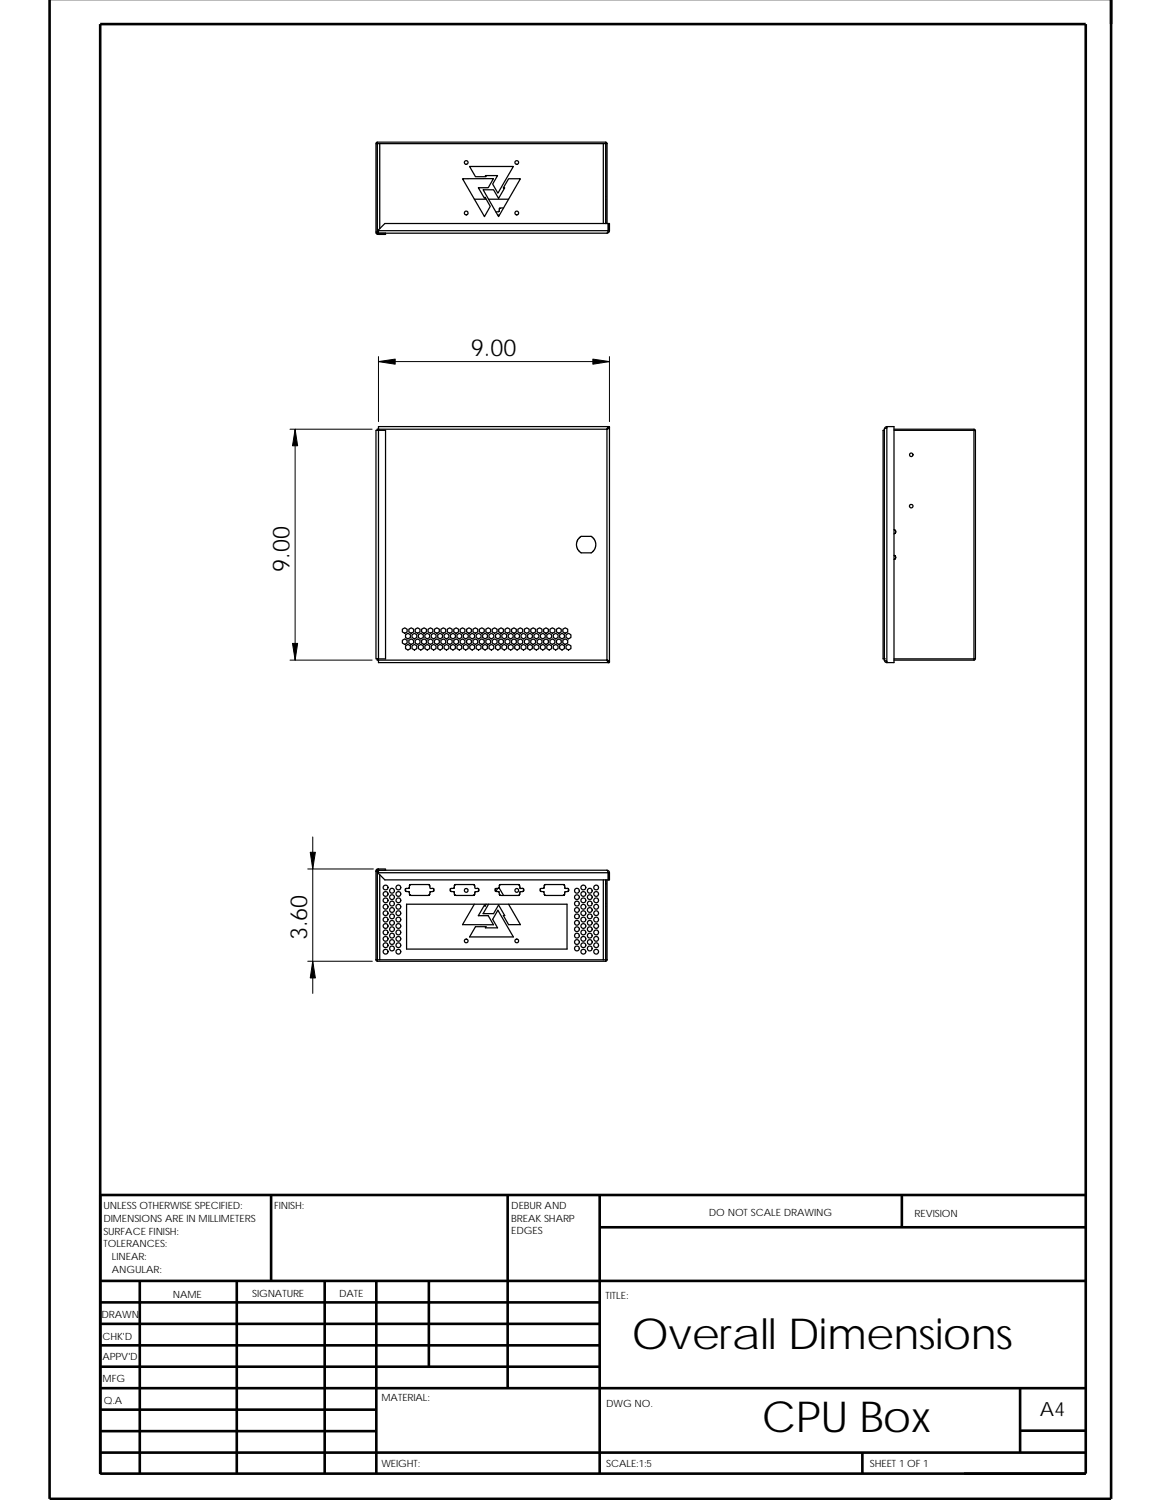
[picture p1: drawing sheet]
<svg xmlns="http://www.w3.org/2000/svg" width="216mm" height="279mm" viewBox="0 0 216 279" stroke-linecap="round" stroke-linejoin="round" font-family="sans-serif">
<g fill="none" stroke="#000" stroke-width=".49">
<path d="M9.2 -.1v279.3h197.6v-279.3M18.7 238.6h183.4M18.7 222.6h183.4M26 238.6v36M44.1 238.6v36M50.5 222.6v16M60.4 238.6v36M70 238.6v36M79.8 238.6v16M94.5 222.6v36M111.6 228.6h90.5M111.6 222.6v52"/>
<path d="M167.9 222.5v6M18.7 254.6h92.9M18.7 250.6h92.9M18.7 246.6h92.9M18.7 242.6h92.9M18.7 258.6h183.4M189.9 258.5v12M18.6 274.5h183.5v-270h-183.5l.1 270.1M18.7 270.6h183.4M18.7 266.6h51.3M18.7 262.6h51.3M160.5 270.5v4"/>
<path d="M189.9 266.5h12.2"/>
</g>
<g fill="none" stroke="#000" stroke-width=".23">
<path d="M70 26.8v16.5l.2 .3 .2 .1M70.2 26.8l.1-.3h42.4l.1 15.1M70.2 26.8v16.5l.2 .1M70.2 26.8h42.8M70.3 26.5l-.3 .3h.2M70.7 26.8v15.8M86.1 33.3h5.7l-.9 1.7h-1.9l1.2 1.9 .1-.2 .9 1.7-1 1.9zM87.4 31h8.1l-2.8 5-1-1.7 .9-1.6h-2.3l.2 .2h-2zM88.3 37.1h2.2M89.9 35.3h2l.9 1.7 1.1-2h-.2l1-1.7h2.2l-4.1 7zM90.9 37.1h3.8M93.7 38.7l-.7 .1-.1 .6-.6 .1"/>
<path d="M112.3 26.8v14.8M112.7 26.5l.3 .3M112.8 37.2h.1M112.8 36.6h.1M113 26.8v14.8M70.4 43.4v.3M70.4 43v.4M70.4 43.2h-.4M71.8 43.4v.3h-1.4M92.6 40l.3 .1M112.8 40.8h.1M112.8 41.4h.1"/>
<path d="M113 43.4h-42.6M113.2 43l-.2 .4M113.2 43h.1M113.2 43v.1M113.4 43l-.1 .3-.3 .1M113.4 43h-.2v-1.4v1.4h-42.8M113.4 43v-1.4h-41.8l-1.2 1.2v.2M70.4 80l-.2 .2v-.3h.2v-.4h43v43.7M113 79.9h.1M113.2 79.7l-.2 .2M113.2 79.7v-.2l-.2 .4M113.2 79.7h.2l-.4 .2"/>
<path d="M164.6 79.9v43.1M165.1 79.7l-.5 .2M165.1 79.7v-.2h1.3v43.9h-1.3M165.1 79.7v43.7M165.1 79.5l-.4 .1-.1 .3M165.1 79.7h-.2M166.4 79.9h14.9M181.3 79.9l.2 .3h-.2zM70 80.2h1.8v42.5h-1.8zM70.4 80.2v-.3h42.6v43.1M70.4 80.2v43.2h42.8M164.6 80.2h-.2v42.5h.2"/>
<path d="M166.4 80.2h14.9M166.4 98.7l.2 .1 .1 .3v.2l-.3 .1M181.3 80.2v42.8M181.5 80.2v42.5M74.9 119.3l.4-.3 .5 .3v.5l-.5 .2-.4-.2zM74.9 117.2l.4-.3 .5 .3v.5l-.5 .3-.4-.3zM75.5 118.2l.4-.2 .5 .2v.5l-.5 .3-.4-.3zM76.1 119.3l.4-.3 .5 .3v.5l-.5 .2-.4-.2zM76.1 117.2l.4-.3 .5 .3v.5l-.5 .3-.4-.3zM76.7 118.2l.4-.2 .5 .2v.5l-.5 .3-.4-.3zM77.3 119.3l.4-.3 .5 .3v.5l-.5 .2-.4-.2zM77.3 117.2l.4-.3 .5 .3v.5l-.5 .3-.4-.3z"/>
<path d="M77.9 118.2l.4-.2 .5 .2v.5l-.5 .3-.4-.3zM78.5 119.3l.4-.3 .5 .3v.5l-.5 .2-.4-.2zM78.5 117.2l.4-.3 .5 .3v.5l-.5 .3-.4-.3zM79.1 118.2l.4-.2 .5 .2v.5l-.5 .3-.4-.3zM79.7 119.3l.4-.3 .5 .3v.5l-.5 .2-.4-.2zM79.7 117.2l.4-.3 .5 .3v.5l-.5 .3-.4-.3zM80.3 118.2l.4-.2 .5 .2v.5l-.5 .3-.4-.3zM80.9 119.3l.4-.3 .5 .3v.5l-.5 .2-.4-.2zM80.9 117.2l.4-.3 .5 .3v.5l-.5 .3-.4-.3zM81.5 118.2l.4-.2 .5 .2v.5l-.5 .3-.4-.3zM82.1 119.3l.4-.3 .5 .3v.5l-.5 .2-.4-.2zM82.1 117.2l.4-.3 .5 .3v.5l-.5 .3-.4-.3z"/>
<path d="M82.7 118.2l.4-.2 .4 .2v.5l-.4 .3-.4-.3zM83.2 119.3l.5-.3 .5 .3v.5l-.5 .2-.5-.2zM83.2 117.2l.5-.3 .5 .3v.5l-.5 .3-.5-.3zM83.8 118.2l.5-.2 .5 .2v.5l-.5 .3-.5-.3zM84.5 119.3l.4-.3 .4 .3v.5l-.4 .2-.4-.2zM84.5 117.2l.4-.3 .4 .3v.5l-.4 .3-.4-.3zM85 118.2l.5-.2 .4 .2v.5l-.4 .3-.5-.3zM85.6 119.3l.5-.3 .4 .3v.5l-.4 .2-.5-.2zM85.6 117.2l.5-.3 .4 .3v.5l-.4 .3-.5-.3zM86.2 118.2l.5-.2 .4 .2v.5l-.4 .3-.5-.3zM86.8 119.3l.5-.3 .4 .3v.5l-.4 .2-.5-.2zM86.8 117.2l.5-.3 .4 .3v.5l-.4 .3-.5-.3z"/>
<path d="M87.4 118.2l.5-.2 .4 .2v.5l-.4 .3-.5-.3zM88 119.3l.5-.3 .4 .3v.5l-.4 .2-.5-.2zM88 117.2l.5-.3 .4 .3v.5l-.4 .3-.5-.3zM88.6 118.2l.5-.2 .4 .2v.5l-.4 .3-.5-.3zM89.2 119.3l.5-.3 .4 .3v.5l-.4 .2-.5-.2zM89.2 117.2l.5-.3 .4 .3v.5l-.4 .3-.5-.3zM89.8 118.2l.5-.2 .4 .2v.5l-.4 .3-.5-.3zM90.4 119.3l.5-.3 .4 .3v.5l-.4 .2-.5-.2zM90.4 117.2l.5-.3 .4 .3v.5l-.4 .3-.5-.3zM91 118.2l.5-.2 .4 .2v.5l-.4 .3-.5-.3zM91.6 119.3l.5-.3 .4 .3v.5l-.4 .2-.5-.2zM91.6 117.2l.5-.3 .4 .3v.5l-.4 .3-.5-.3z"/>
<path d="M92.2 118.2l.5-.2 .4 .2v.5l-.4 .3-.5-.3zM92.8 119.3l.5-.3 .4 .3v.5l-.4 .2-.5-.2zM92.8 117.2l.5-.3 .4 .3v.5l-.4 .3-.5-.3zM93.4 118.2l.5-.2 .4 .2v.5l-.4 .3-.5-.3zM94 119.3l.4-.3 .5 .3v.5l-.5 .2-.4-.2zM94 117.2l.4-.3 .5 .3v.5l-.5 .3-.4-.3zM94.6 118.2l.5-.2 .4 .2v.5l-.4 .3-.5-.3zM95.2 119.3l.5-.3 .4 .3v.5l-.4 .2-.5-.2zM95.2 117.2l.5-.3 .4 .3v.5l-.4 .3-.5-.3zM95.8 118.2l.4-.2 .5 .2v.5l-.5 .3-.4-.3zM96.4 119.3l.4-.3 .5 .3v.5l-.5 .2-.4-.2zM96.4 117.2l.4-.3 .5 .3v.5l-.5 .3-.4-.3z"/>
<path d="M97 118.2l.4-.2 .5 .2v.5l-.5 .3-.4-.3zM97.6 119.3l.4-.3 .5 .3v.5l-.5 .2-.4-.2zM97.6 117.2l.4-.3 .5 .3v.5l-.5 .3-.4-.3zM98.2 118.2l.4-.2 .5 .2v.5l-.5 .3-.4-.3zM98.8 119.3l.4-.3 .5 .3v.5l-.5 .2-.4-.2zM98.8 117.2l.4-.3 .5 .3v.5l-.5 .3-.4-.3zM99.4 118.2l.4-.2 .5 .2v.5l-.5 .3-.4-.3zM100 119.3l.4-.3 .5 .3v.5l-.5 .2-.4-.2zM100 117.2l.4-.3 .5 .3v.5l-.5 .3-.4-.3zM100.6 118.2l.4-.2 .5 .2v.5l-.5 .3-.4-.3zM101.2 119.3l.4-.3 .5 .3v.5l-.5 .2-.4-.2zM101.2 117.2l.4-.3 .5 .3v.5l-.5 .3-.4-.3z"/>
<path d="M101.8 118.2l.4-.2 .5 .2v.5l-.5 .3-.4-.3zM102.4 119.3l.4-.3 .5 .3v.5l-.5 .2-.4-.2zM102.4 117.2l.4-.3 .5 .3v.5l-.5 .3-.4-.3zM103 118.2l.4-.2 .5 .2v.5l-.5 .3-.4-.3zM103.6 119.3l.4-.3 .5 .3v.5l-.5 .2-.4-.2zM103.6 117.2l.4-.3 .5 .3v.5l-.5 .3-.4-.3zM104.2 118.2l.4-.2 .5 .2v.5l-.5 .3-.4-.3zM104.8 119.3l.4-.3 .5 .3v.5l-.5 .2-.4-.2zM104.8 117.2l.4-.3 .5 .3v.5l-.5 .3-.4-.3zM105.3 118.2l.5-.2 .5 .2v.5l-.5 .3-.5-.3zM107.8 100.2l.4-.3h1.8l.3 .2 .4 .5 .2 .7-.1 .6-.3 .7-.5 .4h-1.8l-.3-.2-.5-.6-.1-.6 .1-.8zM166.4 103.4l.3 .4v.2l-.3 .2"/>
<path d="M70.4 122.9l-.2-.2v.3h42.8M75.5 120.3l.4-.3 .5 .3v.5l-.5 .3-.4-.3zM76.7 120.3l.4-.3 .5 .3v.5l-.5 .3-.4-.3zM77.9 120.3l.4-.3 .5 .3v.5l-.5 .3-.4-.3zM79.1 120.3l.4-.3 .5 .3v.5l-.5 .3-.4-.3zM80.3 120.3l.4-.3 .5 .3v.5l-.5 .3-.4-.3zM81.5 120.3l.4-.3 .5 .3v.5l-.5 .3-.4-.3zM82.7 120.3l.4-.3 .4 .3v.5l-.4 .3-.4-.3zM83.8 120.3l.5-.3 .5 .3v.5l-.5 .3-.5-.3zM85 120.3l.5-.3 .4 .3v.5l-.4 .3-.5-.3zM86.2 120.3l.5-.3 .4 .3v.5l-.4 .3-.5-.3zM87.4 120.3l.5-.3 .4 .3v.5l-.4 .3-.5-.3z"/>
<path d="M88.6 120.3l.5-.3 .4 .3v.5l-.4 .3-.5-.3zM89.8 120.3l.5-.3 .4 .3v.5l-.4 .3-.5-.3zM91 120.3l.5-.3 .4 .3v.5l-.4 .3-.5-.3zM92.2 120.3l.5-.3 .4 .3v.5l-.4 .3-.5-.3zM93.4 120.3l.5-.3 .4 .3v.5l-.4 .3-.5-.3zM94.6 120.3l.5-.3 .4 .3v.5l-.4 .3-.5-.3zM95.8 120.3l.4-.3 .5 .3v.5l-.5 .3-.4-.3zM97 120.3l.4-.3 .5 .3v.5l-.5 .3-.4-.3zM98.2 120.3l.4-.3 .5 .3v.5l-.5 .3-.4-.3zM99.4 120.3l.4-.3 .5 .3v.5l-.5 .3-.4-.3zM100.6 120.3l.4-.3 .5 .3v.5l-.5 .3-.4-.3zM101.8 120.3l.4-.3 .5 .3v.5l-.5 .3-.4-.3z"/>
<path d="M103 120.3l.4-.3 .5 .3v.5l-.5 .3-.4-.3zM104.2 120.3l.4-.3 .5 .3v.5l-.5 .3-.4-.3zM105.3 120.3l.5-.3 .5 .3v.5l-.5 .3-.5-.3zM113 123l.2 .4M113 123l.2 .2M113 123l.4 .2M113.2 123.2v.2M113.2 123.2h.2M113.4 123.2v.2h-.2M164.6 123l.5 .2-.2-.1M164.6 123l.1 .3 .4 .1M164.6 122.7h.1"/>
<path d="M166.4 123h14.9M181.5 122.7l-.2 .3M181.5 122.7h-15.1M70 178.8l.3 .2M70 178.8h42.8M70 162.3h.4M70 162.3v16.5M70.3 179h42.4M70.4 162.1h42.6M70.4 162.1v.5M70.4 162.6v.1l1.2 1.2h41.8v-1.3M70.4 162.6h42.8"/>
<path d="M70.4 162.1l-.2 .1 .1 16.8M70.4 161.9l-.3 .1-.1 .3M70.4 161.9h1.4v.2M70.4 161.9v.2M70.7 162.9v15.9M75.5 165.5h.6l.1-.6 .2-.1h3.4l.2 .1v.5l.6 .1 .2 .3-.2 .3-.6 .1v.4l-.2 .2h-3.3l-.3-.2-.1-.5-.7-.2zM75.7 168.4h29.8v8.4h-29.8zM83.8 165.6l.7-.1 .1-.6 .1-.1h3.5l.1 .1 .1 .5 .6 .1 .2 .3-.2 .3-.6 .1-.1 .4-.1 .2h-3.3l-.3-.2-.1-.5-.7-.2zM88.3 168.4l-2.2 3.8 5.7 .1-.9-1.7h-1.9l1.2-2 .1 .2 .2-.4M88.5 172.6h2l-.2 .2h2.3l-.9-1.6 1-1.7 2.8 5h-8.1zM92.2 165.6l.6-.1 .1-.6 .2-.1h3.4l.2 .1 .1 .5 .5 .1 .2 .3-.2 .3-.5 .1-.1 .4-.2 .2h-3.3l-.3-.2-.1-.5-.6-.2zM92.6 165.5l-.3 .5"/>
<path d="M92.9 165.4l.8 1.4M94.7 168.4l2.2 3.8h-2.2l-1-1.7h.2l-1.1-1.9-.9 1.6h-2l1-1.8M100.6 165.5h.6l.1-.6 .2-.1h3.4l.2 .1v.5l.6 .1 .2 .3-.2 .3-.6 .1v.4l-.2 .2h-3.3l-.3-.2-.1-.5-.7-.2zM112.3 163.9v14.9M112.8 178.8l-.1 .2M112.8 178.8v-14.9v14.9h.2M112.8 164.5h.1M112.8 168.3h.1M112.8 164.7h.1M112.8 168.9h.1M113 162.1l.2 .5M113 162.1l.3 .1 .1 .4"/>
<path d="M113 163.9v14.9M113 178.8l-.3 .2M113.2 162.4v.2M113.2 162.6v1.3v-1.3h.2"/>
<circle cx="86.8" cy="30.3" r=".34"/>
<circle cx="86.8" cy="39.7" r=".35"/>
<circle cx="96.2" cy="30.3" r=".35"/>
<circle cx="96.2" cy="39.7" r=".35"/>
<circle cx="169.6" cy="94.3" r=".33"/>
<circle cx="169.6" cy="84.7" r=".32"/>
<circle cx="71.8" cy="171.3" r=".46"/>
<circle cx="71.8" cy="173.7" r=".46"/>
<circle cx="71.8" cy="168.9" r=".46"/>
<circle cx="71.8" cy="167.7" r=".45"/>
<circle cx="71.8" cy="170.1" r=".45"/>
<circle cx="71.8" cy="165.3" r=".45"/>
<circle cx="71.8" cy="176.1" r=".45"/>
<circle cx="71.8" cy="177.3" r=".45"/>
<circle cx="71.8" cy="166.5" r=".45"/>
<circle cx="71.8" cy="174.9" r=".45"/>
<circle cx="71.8" cy="172.5" r=".45"/>
<circle cx="73" cy="174.3" r=".45"/>
<circle cx="73" cy="168.3" r=".45"/>
<circle cx="73" cy="176.7" r=".45"/>
<circle cx="73" cy="165.9" r=".45"/>
<circle cx="73" cy="173.1" r=".45"/>
<circle cx="73" cy="175.5" r=".45"/>
<circle cx="73" cy="170.7" r=".45"/>
<circle cx="73" cy="167.1" r=".45"/>
<circle cx="73" cy="171.9" r=".45"/>
<circle cx="73" cy="169.5" r=".45"/>
<circle cx="74.1" cy="173.7" r=".45"/>
<circle cx="74.1" cy="171.3" r=".45"/>
<circle cx="74.1" cy="167.7" r=".45"/>
<circle cx="74.1" cy="165.3" r=".45"/>
<circle cx="74.1" cy="176.1" r=".45"/>
<circle cx="74.1" cy="170.1" r=".45"/>
<circle cx="74.1" cy="168.9" r=".44"/>
<circle cx="74.1" cy="174.9" r=".44"/>
<circle cx="74.1" cy="177.3" r=".44"/>
<circle cx="74.1" cy="166.5" r=".44"/>
<circle cx="74.1" cy="172.5" r=".44"/>
<circle cx="86.8" cy="175.3" r=".35"/>
<circle cx="86.8" cy="165.9" r=".35"/>
<circle cx="96.2" cy="175.3" r=".35"/>
<circle cx="96.2" cy="165.8" r=".35"/>
<circle cx="107.4" cy="174.3" r=".45"/>
<circle cx="107.4" cy="168.3" r=".45"/>
<circle cx="107.4" cy="165.9" r=".45"/>
<circle cx="107.4" cy="176.7" r=".45"/>
<circle cx="107.4" cy="173.1" r=".45"/>
<circle cx="107.4" cy="170.7" r=".45"/>
<circle cx="107.4" cy="175.5" r=".45"/>
<circle cx="107.4" cy="167.1" r=".45"/>
<circle cx="107.4" cy="171.9" r=".45"/>
<circle cx="107.4" cy="169.5" r=".45"/>
<circle cx="108.6" cy="171.3" r=".46"/>
<circle cx="108.6" cy="173.7" r=".46"/>
<circle cx="108.6" cy="168.9" r=".46"/>
<circle cx="108.6" cy="165.3" r=".45"/>
<circle cx="108.6" cy="170.1" r=".45"/>
<circle cx="108.6" cy="167.7" r=".45"/>
<circle cx="108.6" cy="176.1" r=".45"/>
<circle cx="108.6" cy="177.3" r=".45"/>
<circle cx="108.6" cy="166.5" r=".45"/>
<circle cx="108.6" cy="174.9" r=".45"/>
<circle cx="108.6" cy="172.5" r=".45"/>
<circle cx="109.8" cy="174.3" r=".45"/>
<circle cx="109.8" cy="168.3" r=".45"/>
<circle cx="109.8" cy="165.9" r=".45"/>
<circle cx="109.8" cy="176.7" r=".45"/>
<circle cx="109.8" cy="175.5" r=".45"/>
<circle cx="109.8" cy="170.7" r=".45"/>
<circle cx="109.8" cy="173.1" r=".45"/>
<circle cx="109.8" cy="167.1" r=".45"/>
<circle cx="109.8" cy="171.9" r=".45"/>
<circle cx="109.8" cy="169.5" r=".45"/>
<circle cx="111" cy="173.7" r=".45"/>
<circle cx="111" cy="171.3" r=".45"/>
<circle cx="111" cy="165.3" r=".45"/>
<circle cx="111" cy="170.1" r=".45"/>
<circle cx="111" cy="167.7" r=".45"/>
<circle cx="111" cy="176.1" r=".45"/>
<circle cx="111" cy="168.9" r=".44"/>
<circle cx="111" cy="166.5" r=".44"/>
<circle cx="111" cy="177.3" r=".44"/>
<circle cx="111" cy="174.9" r=".44"/>
<circle cx="111" cy="172.5" r=".44"/>
</g>
<path d="M54 79.9h15.3M54.9 79.9v43.1M70.4 66.4v12.1M70.4 67.4h43M113.4 66.4v12.1M54 123h15.3M58.2 155.9v29.1M57.3 161.9h12.2M57.3 179h12" fill="none" stroke="#000" stroke-width=".19"/>
<g fill="#000" stroke="#000" stroke-width=".19">
<path d="M54.9 79.9l.5 3.1h-1z" fill-rule="evenodd"/>
<path d="M70.4 67.4l3.2-.5v.9z" fill-rule="evenodd"/>
<path d="M110.3 66.9l3.1 .5-3.1 .4z" fill-rule="evenodd"/>
<path d="M54.4 119.8h1l-.5 3.2z" fill-rule="evenodd"/>
<path d="M57.7 158.8h1l-.5 3.1z" fill-rule="evenodd"/>
<path d="M58.2 179l.5 3.2h-1z" fill-rule="evenodd"/>
</g>
<g font-size="8">
<text x="117.6" y="251.3">Overall Dimensions</text>
<text x="141.8" y="266.7">CPU Box</text>
</g>
<g font-size="4.4">
<text x="87.7" y="66.4">9.00</text>
<text x="53.9" y="106.6" transform="rotate(-90 53.9 106.6)">9.00</text>
<text x="57.2" y="175.2" transform="rotate(-90 57.2 175.2)">3.60</text>
</g>
<text font-size="3.6" x="193.5" y="263.8">A4</text>
<g font-size="1.9">
<text x="19.2" y="225.3">UNLESS OTHERWISE SPECIFIED:</text>
<text x="19.2" y="227.6">DIMENSIONS ARE IN MILLIMETERS</text>
<text x="51" y="225.3">FINISH:</text>
<text x="95.2" y="227.6">BREAK SHARP</text>
<text x="95.2" y="225.2">DEBUR AND</text>
<text x="131.9" y="226.5">DO NOT SCALE DRAWING</text>
<text x="170.2" y="226.7">REVISION</text>
<text x="19.2" y="230">SURFACE FINISH:</text>
<text x="19.2" y="232.3">TOLERANCES:</text>
<text x="95.2" y="229.9">EDGES</text>
<text x="20.8" y="234.7">LINEAR:</text>
<text x="20.8" y="237">ANGULAR:</text>
<text x="18.9" y="245.5">DRAWN</text>
<text x="32.2" y="241.7">NAME</text>
<text x="46.9" y="241.6">SIGNATURE</text>
<text x="63.1" y="241.6">DATE</text>
<text x="112.7" y="241.9">TITLE:</text>
<text x="19.1" y="249.5">CHK'D</text>
<text x="19.1" y="253.4">APPV'D</text>
<text x="19.1" y="257.5">MFG</text>
<text x="19.3" y="261.6">Q.A</text>
<text x="71" y="261">MATERIAL:</text>
<text x="112.8" y="262">DWG NO.</text>
<text x="71" y="273.2">WEIGHT:</text>
<text x="112.8" y="273.3">SCALE:1:5</text>
<text x="161.9" y="273.2">SHEET 1 OF 1</text>
</g>
</svg>
